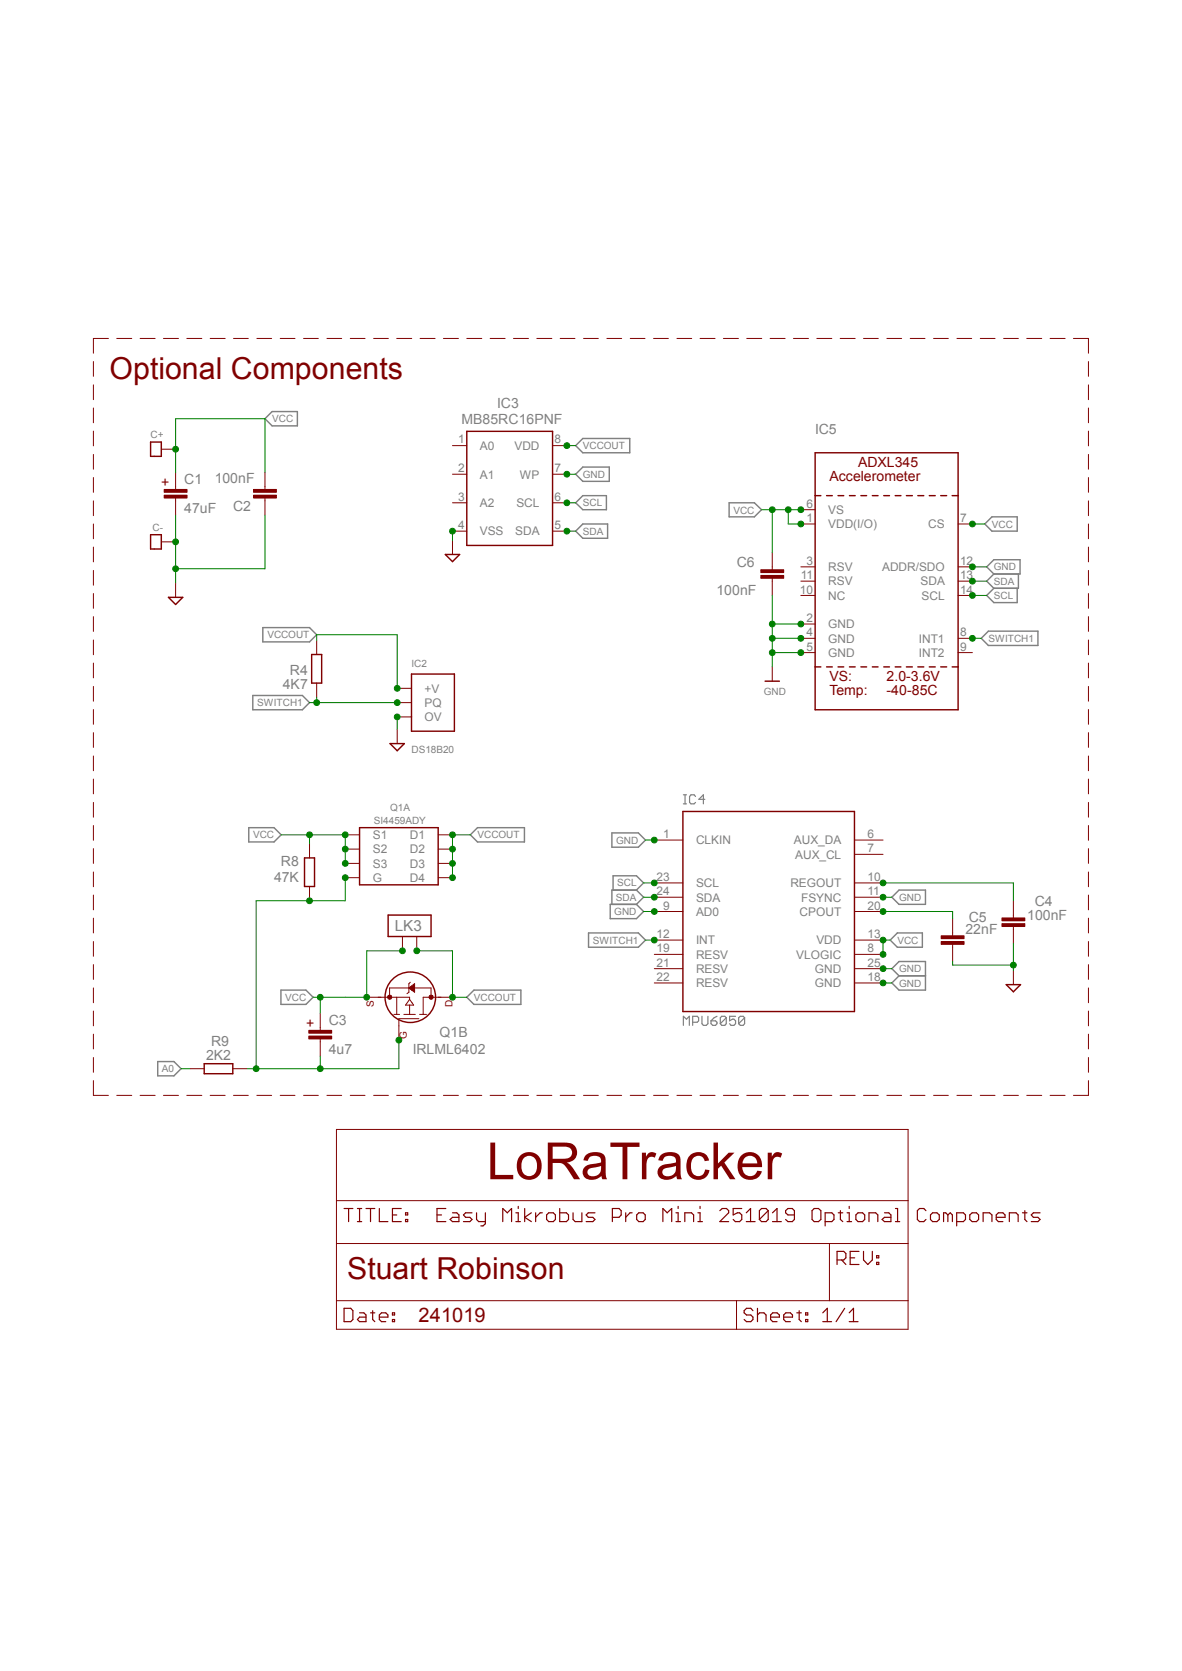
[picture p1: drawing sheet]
<svg xmlns="http://www.w3.org/2000/svg" width="210mm" height="297mm" viewBox="0 0 210 297" stroke-linecap="round" stroke-linejoin="round" font-family="sans-serif">
<g fill="none" stroke="#808080" stroke-width=".21">
<path d="M121.4 142.9h.6M121.4 141.3h.6M121.7 141.3v1.6M123.6 141.6l-.3-.3h-.5l-.3 .3v1l.3 .3h.5l.3-.3M125.2 142.1h-1l.8-.8v1.6M121.4 182.2v-1.6l.6 .5 .5-.5v1.6M123.1 181.7h.8l.2-.3v-.5l-.2-.3h-.8v1.6M124.7 180.6v1.3l.3 .3h.5l.3-.3v-1.3M126.3 181.4h.8l.3 .3v.2l-.3 .3h-.5l-.3-.3zM127.4 180.6l-.5 .3-.6 .5M129 180.9l-.2-.3h-.6l-.2 .3v1M129 180.9v1l-.2 .3h-.6l-.2-.3"/>
<path d="M129 180.9l-1 1M130.7 180.6h-1.1v.8l.5-.3h.3l.3 .3v.5l-.3 .3h-.5l-.3-.3M132.3 180.9l-.3-.3h-.5l-.3 .3v1M132.3 180.9v1l-.3 .3h-.5l-.3-.3M132.3 180.9l-1.1 1"/>
</g>
<g fill="none" stroke="#808080" stroke-width=".25">
<path d="M47.1 74.4l1.2-1.2h4.5v2.5h-4.5zM102.3 79.2l1.2-1.3h8.4v2.6h-8.4zM102.3 84.3l1.2-1.3h4.7v2.6h-4.7zM102.3 94.4l1.2-1.3h4.4v2.6h-4.4zM102.3 89.4l1.2-1.3h4.2v2.5h-4.2zM129.5 89.4h4.5l1.3 1.2-1.3 1.3h-4.5zM176.2 91.9h4.5v2.5h-4.5l-1.2-1.3zM46.7 111.5h8.3l1.3 1.3-1.3 1.3h-8.3zM174.3 113.5l1.3-1.3h8.8v2.5h-8.8zM175.3 100.8l1.3-1.3h4.6v2.5h-4.6zM176.6 104.6l-1.3 1.2 1.3 1.3h4.1v-2.5M176.6 102l-1.3 1.3 1.3 1.3"/>
<path d="M180.9 102v2.6h-4.3M44.9 123.6h8.8l1.3 1.3-1.3 1.3h-8.8zM44.2 147.1h4.5l1.3 1.3-1.3 1.2h-4.5zM83.6 148.4l1.2-1.3h8.4v2.5h-8.4zM108.7 148h4.7l1.3 1.3-1.3 1.3h-4.7zM108.9 158.2v-2.5h4.2l1.2 1.2-1.2 1.3M113.1 158.2h-4.4v2.5M113.1 158.2l1.2 1.3-1.2 1.2M158.5 159.5l1.2-1.3h4.7v2.5h-4.7zM49.9 176h4.5l1.2 1.2-1.2 1.3h-4.5zM84.2 176h8.3v2.5h-8.3l-1.3-1.3zM104.6 165.8h8.8l1.3 1.3-1.3 1.3h-8.8z"/>
<path d="M108.4 160.7h4.7l1.2 1.3-1.2 1.3h-4.7zM158.2 167.1l1.2-1.3h4.5v2.6h-4.5zM158.5 172.2l1.2-1.3h4.7v5.1h-4.7l-1.2-1.3 1.2-1.3zM159.7 173.4h4.7M28 188.7h2.9l1.3 1.2-1.3 1.3h-2.9z"/>
</g>
<g fill="none" stroke="#800000" stroke-width=".18">
<path d="M16.6 64.3v2.6M16.6 68.4v2.6M16.6 72.5v2.6M16.6 76.6v2.6M19.3 60.2h-2.7v2.6M20.7 60.2h2.7M24.9 60.2h2.7M29 60.2h2.7M33.2 60.2h2.7M37.3 60.2h2.7M41.5 60.2h2.6M45.6 60.2h2.7"/>
<path d="M49.8 60.2h2.6M53.9 60.2h2.7M58.1 60.2h2.6M62.2 60.2h2.7M66.4 60.2h2.6M70.5 60.2h2.7M74.6 60.2h2.7M78.8 60.2h2.6M80.4 79.2h2.5M82.9 60.2h2.7M87.1 60.2h2.6M91.2 60.2h2.7"/>
<path d="M95.4 60.2h2.6M98.2 79.2h2.5M99.5 60.2h2.7M103.7 60.2h2.6M107.8 60.2h2.6M112 60.2h2.6M116.1 60.2h2.6M120.3 60.2h2.6M124.4 60.2h2.6M128.5 60.2h2.7M132.7 60.2h2.6M136.8 60.2h2.7"/>
<path d="M141 60.2h2.6M145.1 60.2h2.7M149.3 60.2h2.6M153.4 60.2h2.6M157.6 60.2h2.6M161.7 60.2h2.6M165.9 60.2h2.6M170 60.2h2.6M174.2 60.2h2.6M178.3 60.2h2.6M182.4 60.2h2.7M186.6 60.2h2.6"/>
<path d="M190.7 60.2h2.7v2.6M193.4 64.3v2.6M193.4 68.4v2.6M193.4 72.5v2.6M193.4 76.6v2.6M16.6 80.8v2.6M16.6 84.9v2.6M16.6 89v2.7M16.6 93.1v2.7M16.6 97.2v2.7M47.1 86.5v.5M47.1 88.5v.5"/>
<path d="M80.4 84.3h2.5M80.4 89.4h2.5M80.4 94.4h2.5M98.2 84.3h2.5M98.2 89.4h2.5M98.2 94.4h2.5M193.4 80.8v2.6M193.4 84.9v2.6M193.4 89v2.7M193.4 93.1v2.7M193.4 97.2v2.7M16.6 101.4v2.6"/>
<path d="M16.6 105.5v2.6M16.6 109.6v2.6M16.6 113.7v2.7M16.6 117.9v2.6M193.4 101.4v2.6M193.4 105.5v2.6M193.4 109.6v2.6M193.4 113.7v2.7M193.4 117.9v2.6M16.6 122v2.6M16.6 126.1v2.6M16.6 130.2v2.6"/>
<path d="M16.6 134.4v2.6M16.6 138.5v2.6M193.4 122v2.6M193.4 126.1v2.6M193.4 130.2v2.6M193.4 134.4v2.6M193.4 138.5v2.6M16.6 142.6v2.6M16.6 146.7v2.7M16.6 150.8v2.7M16.6 155v2.6M16.6 159.1v2.6"/>
<path d="M193.4 142.6v2.6M193.4 146.7v2.7M193.4 150.8v2.7M193.4 155v2.6M193.4 159.1v2.6M16.6 163.2v2.6M16.6 167.3v2.7M16.6 171.4v2.7M16.6 175.6v2.6M16.6 179.7v2.6M193.4 163.2v2.6M193.4 167.3v2.7"/>
<path d="M193.4 171.4v2.7M193.4 175.6v2.6M193.4 179.7v2.6M16.6 192.1v2.6h2.7M16.6 183.8v2.6M16.6 188v2.6M20.7 194.7h2.7M24.9 194.7h2.7M29 194.7h2.7M33.2 194.7h2.7M37.3 194.7h2.7M41.5 194.7h2.6"/>
<path d="M45.6 194.7h2.7M49.8 194.7h2.6M53.9 194.7h2.7M58.1 194.7h2.6M62.2 194.7h2.7M66.4 194.7h2.6M70.5 194.7h2.7M74.6 194.7h2.7M78.8 194.7h2.6M82.9 194.7h2.7M87.1 194.7h2.6M91.2 194.7h2.7"/>
<path d="M95.4 194.7h2.6M99.5 194.7h2.7M103.7 194.7h2.6M107.8 194.7h2.6M112 194.7h2.6M116.1 194.7h2.6M120.3 194.7h2.6M124.4 194.7h2.6M128.5 194.7h2.7M132.7 194.7h2.6M136.8 194.7h2.7M141 194.7h2.6"/>
<path d="M145.1 194.7h2.7M149.3 194.7h2.6M153.4 194.7h2.6M157.6 194.7h2.6M161.7 194.7h2.6M165.9 194.7h2.6M170 194.7h2.6M174.2 194.7h2.6M178.3 194.7h2.6M182.4 194.7h2.7M186.6 194.7h2.6M193.4 183.8v2.6"/>
<path d="M193.4 188v2.6M193.4 192.1v2.6h-2.7"/>
</g>
<path d="M82.9 76.7h15.3v20.2h-15.3z" fill="none" stroke="#800000" stroke-width=".25"/>
<path d="M45 88h4.1v.5h-4.1z" fill-rule="evenodd" fill="#800000"/>
<path d="M45 88h4.1v.5h-4.1z" fill="none" stroke="#800000" stroke-width=".18"/>
<path d="M45 87h4.1v.5h-4.1z" fill-rule="evenodd" fill="#800000"/>
<g fill="none" stroke="#800000" stroke-width=".18">
<path d="M31.2 86.5v.5M31.2 88.5v.5M45 87h4.1v.5h-4.1zM47.1 83.9v2.6M47.1 89v2.6M80.4 96v2.6M31.2 103.6v2.6M56.3 113.8v2.5M56.3 121.4v2.6M70.6 124.9h2.5M70.6 127.4h2.5M70.6 122.3h2.5"/>
<path d="M70.6 129.6v2.6"/>
</g>
<path d="M79.1 98.6h2.6l-1.3 1.2zM29.9 106.2h2.6l-1.3 1.2zM55.4 116.3h1.7v5.1h-1.7zM73.1 119.8h7.6v10.2h-7.6zM69.3 132.2h2.5l-1.2 1.2z" fill="none" stroke="#800000" stroke-width=".25"/>
<path d="M29.2 88h4v.5h-4z" fill-rule="evenodd" fill="#800000"/>
<path d="M29.2 88h4v.5h-4z" fill="none" stroke="#800000" stroke-width=".18"/>
<path d="M29.2 87h4v.5h-4z" fill-rule="evenodd" fill="#800000"/>
<g fill="none" stroke="#800000" stroke-width=".18">
<path d="M28.7 79.8h2.5M28.7 96.3h2.5M29.2 87h4v.5h-4zM31.2 83.9v2.6M31.2 89v2.6M67.2 177.2h5.6v.4M70.5 177.2v3.1M72.5 175.6h-3.3v1.6M72.6 175.6l1.1-.8v1.6zM72.8 177.6l.7 1h-1.4zM72.8 178.6v1.7M72.9 174.6l-.3 .2v1.6l-.3 .2"/>
<path d="M73.8 175.6h2.8v1.6M78.4 177.2h-3.2v3.1M70 180.3h1M71.8 180.3h2M74.4 181.1h-3.5v1.2M74.5 180.3h1.3"/>
</g>
<g fill="none" stroke="#800000" stroke-width=".25">
<path d="M26.8 78.6h1.9v2.5h-1.9zM26.8 95h1.9v2.6h-1.9z"/>
<circle cx="72.9" cy="177.2" r="4.5"/>
</g>
<path d="M72.6 175.6h.3M73.5 175.6l-.2 .1" fill="none" stroke="#800000" stroke-width=".21"/>
<path d="M73.2 175.3l-.2 .2M73.3 175.3v.7l-.4-.4 .4 .1M73.5 175.1v1" fill="none" stroke="#800000" stroke-width=".34"/>
<path d="M76.3 177h.6v.5l-.3 .1-.3-.1-.1-.3z" fill-rule="evenodd" fill="#800000"/>
<path d="M76.3 177h.6v.5l-.3 .1-.3-.1-.1-.3z" fill="none" stroke="#800000" stroke-width=".18"/>
<path d="M69 177h.5v.5l-.3 .1-.2-.1-.2-.3z" fill-rule="evenodd" fill="#800000"/>
<g fill="none" stroke="#800000" stroke-width=".18">
<path d="M55 149.9v2.6M55 157.6v2.5M61.3 148.4h2.6M61.3 150.9h2.6M61.3 153.5h2.6M61.3 156h2.6M77.9 148.4h2.5M77.9 150.9h2.5M77.9 153.5h2.5M77.9 156h2.5M65.2 177.2h2.5M69 177h.5v.5l-.3 .1-.2-.1-.2-.3z"/>
<path d="M71.5 166.5v2.5M74 166.5v2.5M77.9 177.2h2.5M56.9 182.6v.5M56.9 184.7v.5M70.9 182.3v2.6"/>
</g>
<path d="M54.1 152.5h1.8v5.1h-1.8zM63.9 147.1h14v10.2h-14zM69 162.6h7.6v3.9h-7.6z" fill="none" stroke="#800000" stroke-width=".25"/>
<path d="M54.9 184.1h4v.6h-4z" fill-rule="evenodd" fill="#800000"/>
<path d="M54.9 184.1h4v.6h-4z" fill="none" stroke="#800000" stroke-width=".18"/>
<path d="M54.9 183.1h4v.5h-4z" fill-rule="evenodd" fill="#800000"/>
<g fill="none" stroke="#800000" stroke-width=".18">
<path d="M116.2 149.3h5.1M116.2 156.9h5.1M116.2 159.5h5.1M151.8 149.3h5.1M151.8 151.8h5.1M151.8 156.9h5.1M151.8 159.5h5.1M116.2 169.6h5.1M116.2 162h5.1M116.2 167.1h5.1M116.2 174.7h5.1M116.2 172.2h5.1"/>
<path d="M151.8 169.6h5.1M151.8 162h5.1M151.8 167.1h5.1M151.8 174.7h5.1M151.8 172.2h5.1M180 162.6v.6M180 164.7v.5M33.7 189.9h2.6M41.4 189.9h2.5M54.9 183.1h4v.5h-4zM56.9 180.1v2.5M56.9 185.2v2.5"/>
<path d="M59.8 200.7h101.5v35.6h-101.5zM59.8 213.4h101.5M59.8 221h101.5M59.8 231.2h101.5M130.9 231.2v5.1M147.4 221v10.2"/>
</g>
<path d="M121.3 144.2h30.5v35.6h-30.5zM36.3 189.1h5.1v1.7h-5.1z" fill="none" stroke="#800000" stroke-width=".25"/>
<g fill="none" stroke="#800000" stroke-width=".21">
<path d="M61.1 214.8h1.6M61.9 214.8v2.3M63.5 214.8h.8M63.5 217.1h.8M63.9 214.8v2.3M65 214.8h1.6M65.8 214.8v2.3M67.4 214.8v2.3h1.5M69.7 215.9h.8M71.3 214.8h-1.6v2.3h1.6M72.1 216.7h.3v.4h-.3zM72.1 215.6h.3v.3h-.3z"/>
<path d="M77.6 215.9h.8M79.2 214.8h-1.6v2.3h1.6M80.4 215.6h.8l.3 .3v1.2h-1.1l-.4-.4 .4-.3h1.1M83.9 215.6h-1.2l-.4 .3 .4 .5h.8l.4 .3-.4 .4h-1.2M84.7 215.6v1.1l.3 .4h1.2M86.2 215.6v1.9l-.4 .4h-.4M89.3 217.1v-2.3l.8 .8 .8-.8v2.3M91.7 217.1h.8M91.7 215.6h.4v1.5M92.1 214.4v.4M93.2 214.8v2.3M94.4 215.6l-1.2 .8 1.2 .7"/>
<path d="M95.2 215.6v1.5M96.4 215.6h-.4l-.8 .8M97.1 215.9l.4-.3h.8l.4 .3v.8l-.4 .4h-.8l-.4-.4zM99.4 214.8v2.3h1.2l.4-.4v-.8l-.4-.3h-1.2M101.8 215.6v1.1l.4 .4h1.2v-1.5M105.7 215.6h-1.2l-.4 .3 .4 .5h.8l.4 .3-.4 .4h-1.2M108.8 216.4h1.2l.4-.5v-.7l-.4-.4h-1.2v2.3M111.2 215.6v1.5M112.3 215.6h-.4l-.7 .8M113.1 215.9l.4-.3h.8l.3 .3v.8l-.3 .4h-.8l-.4-.4zM117.8 217.1v-2.3l.7 .8 .8-.8v2.3M120.1 217.1h.8"/>
<path d="M120.1 215.6h.4v1.5M120.5 214.4v.4M121.7 217.1v-1.5h1.2l.3 .3v1.2M124 217.1h.8M124 215.6h.4v1.5M124.4 214.4v.4M127.9 215.2l.4-.4h.8l.4 .4v.4l-1.6 1.5h1.6M131.8 214.8h-1.5v1.1l.7-.3h.4l.4 .3v.8l-.4 .4h-.8l-.3-.4M132.6 217.1h1.6M132.6 215.6l.7-.8v2.3M136.5 215.2l-.4-.4h-.8l-.4 .4v1.5M136.5 215.2v1.5l-.4 .4h-.8l-.4-.4"/>
<path d="M136.5 215.2l-1.6 1.5M137.2 217.1h1.6M137.2 215.6l.8-.8v2.3M141.1 215.9h-1.1l-.4-.3v-.4l.4-.4h.8l.3 .4v1.5l-.3 .4h-.8l-.4-.4M144.7 214.8h.7l.4 .4v1.5l-.4 .4h-.7l-.4-.4v-1.5zM146.6 217.1h1.2l.4-.4v-.8l-.4-.3h-1.2v2.3M148.9 215.6h.8M149.3 215.2v1.5l.4 .4M150.5 217.1h.8M150.5 215.6h.4v1.5M150.9 214.4v.4M152.1 215.9l.3-.3h.8l.4 .3v.8l-.4 .4h-.8l-.3-.4z"/>
<path d="M154.4 217.1v-1.5h1.2l.4 .3v1.2M157.1 215.6h.8l.4 .3v1.2h-1.2l-.4-.4 .4-.3h1.2M159.1 214.8h.4v2.3M159.1 217.1h.8M164.5 215.2l-.4-.4h-.7l-.4 .4v1.5l.4 .4h.7l.4-.4M165.3 215.9l.4-.3h.8l.4 .3v.8l-.4 .4h-.8l-.4-.4zM168.4 215.9l-.4-.3h-.4v1.5M168.4 215.9v1.2M168.4 215.9l.4-.3 .4 .3v1.2M170 217.1h1.2l.3-.4v-.8l-.3-.3h-1.2v2.3M172.3 215.9l.4-.3h.8l.4 .3v.8l-.4 .4h-.8l-.4-.4zM174.7 217.1v-1.5h1.1l.4 .3v1.2"/>
<path d="M177 216.4h1.6v-.5l-.4-.3h-.8l-.4 .3v.8l.4 .4h.8M179.3 217.1v-1.5h1.2l.4 .3v1.2M181.7 215.6h.8M182.1 215.2v1.5l.4 .4M184.8 215.6h-1.2l-.4 .3 .4 .5h.8l.4 .3-.4 .4h-1.2M61.1 232.5h1.2l.4 .5v1.5l-.4 .4h-1.2zM63.9 233.3h.7l.4 .4v1.2h-1.1l-.4-.4 .4-.4h1.1M65.8 233.3h.8M66.2 233v1.5l.4 .4M67.4 234.1h1.5v-.4l-.4-.4h-.7l-.4 .4v.8l.4 .4h.7M69.7 234.5h.4v.4h-.4zM69.7 233.3h.4v.4h-.4z"/>
<path d="M133.8 233l-.4-.5h-.8l-.4 .5v.3l.4 .4h.8l.4 .4v.4l-.4 .4h-.8l-.4-.4M134.6 233.7l.4-.4h.7l.4 .4v1.2M134.6 232.5v2.4M136.9 234.1h1.6v-.4l-.5-.4h-.7l-.4 .4v.8l.4 .4h.7M139.2 234.1h1.6v-.4l-.4-.4h-.8l-.4 .4v.8l.4 .4h.8M141.6 233.3h.8M142 233v1.5l.4 .4M143.1 234.5h.4v.4h-.4zM143.1 233.3h.4v.4h-.4zM146.2 234.9h1.5M146.2 233.3l.8-.8v2.4M148.7 223.9h1.2l.4-.3v-.8l-.4-.4h-1.2v2.3"/>
<path d="M149.5 223.9l.8 .8M150.1 232.5l-1.6 2.4M150.9 234.9h1.5M150.9 233.3l.7-.8v2.4M151 223.6h.8M152.6 222.4h-1.6v2.3h1.6M153.4 222.4v1.5l.8 .8 .8-.8v-1.5M155.7 224.4h.4v.3h-.4zM155.7 223.2h.4v.4h-.4z"/>
</g>
<path d="M178 164.2h4.1v.5h-4.1z" fill-rule="evenodd" fill="#800000"/>
<path d="M178 164.2h4.1v.5h-4.1z" fill="none" stroke="#800000" stroke-width=".18"/>
<path d="M178 163.2h4.1v.5h-4.1z" fill-rule="evenodd" fill="#800000"/>
<path d="M169.2 165.8v.5M169.2 167.9v.5M178 163.2h4.1v.5h-4.1zM180 160.1v2.5M180 165.2v2.5M180 172.5v2.5" fill="none" stroke="#800000" stroke-width=".18"/>
<path d="M178.8 175h2.5l-1.3 1.3z" fill="none" stroke="#800000" stroke-width=".25"/>
<path d="M167.2 167.3h4.1v.6h-4.1z" fill-rule="evenodd" fill="#800000"/>
<path d="M167.2 167.3h4.1v.6h-4.1z" fill="none" stroke="#800000" stroke-width=".18"/>
<path d="M167.2 166.3h4.1v.5h-4.1z" fill-rule="evenodd" fill="#800000"/>
<g fill="none" stroke="#800000" stroke-width=".18">
<path d="M142.3 93.1h2.5M142.3 90.6h2.5M170.2 93.1h2.6M137.2 100.8v.5M137.2 102.8v.5M137.2 118.5v2.6M142.3 110.9h2.5M142.3 100.8h2.5M142.3 113.5h2.5M142.3 116h2.5M142.3 105.8h2.5M142.3 103.3h2.5"/>
<path d="M170.2 100.8h2.6M170.2 113.5h2.6M170.2 116h2.6M170.2 105.8h2.6M170.2 103.3h2.6M167.2 166.3h4.1v.5h-4.1zM169.2 163.3v2.5M169.2 168.4v2.5"/>
</g>
<g fill="none" stroke="#800000" stroke-width=".25">
<path d="M144.8 88.1h1M144.8 80.5h25.4v45.7h-25.4zM146.9 88.1h1M148.9 88.1h1M150.9 88.1h1M153 88.1h1M155 88.1h1M157 88.1h1M159 88.1h1.1M161 88.1h1.1M163.1 88.1h1M165.1 88.1h1.1"/>
<path d="M167.1 88.1h1.1M169.2 88.1h1M144.8 118.5h1M146.9 118.5h1M148.9 118.5h1M150.9 118.5h1M153 118.5h1M155 118.5h1M157 118.5h1M159 118.5h1.1M161 118.5h1.1M163.1 118.5h1"/>
<path d="M165.1 118.5h1.1M167.1 118.5h1.1M169.2 118.5h1M135.9 121.1h2.6"/>
</g>
<path d="M135.2 102.3h4v.5h-4z" fill-rule="evenodd" fill="#800000"/>
<path d="M135.2 102.3h4v.5h-4z" fill="none" stroke="#800000" stroke-width=".18"/>
<path d="M135.2 101.3h4v.5h-4z" fill-rule="evenodd" fill="#800000"/>
<path d="M137.2 98.2v2.6M135.2 101.3h4v.5h-4zM137.2 103.3v2.5" fill="none" stroke="#800000" stroke-width=".18"/>
<path d="M100.7 84.3h1.6" fill="none" stroke="#008000" stroke-width=".18"/>
<circle cx="100.7" cy="84.3" r=".51" fill="#008000"/>
<g fill="none" stroke="#008000" stroke-width=".18">
<path d="M80.4 94.4v1.6"/>
<circle cx="100.7" cy="84.3" r=".51"/>
</g>
<circle cx="80.4" cy="94.4" r=".51" fill="#008000"/>
<g fill="none" stroke="#008000" stroke-width=".18">
<path d="M47.1 91.6v9.5h-15.9"/>
<circle cx="80.4" cy="94.4" r=".51"/>
</g>
<circle cx="31.2" cy="101.1" r=".51" fill="#008000"/>
<g fill="none" stroke="#008000" stroke-width=".18">
<path d="M31.2 96.3v7.3"/>
<circle cx="31.2" cy="101.1" r=".51"/>
</g>
<circle cx="31.2" cy="96.3" r=".51" fill="#008000"/>
<g fill="none" stroke="#008000" stroke-width=".18">
<path d="M31.2 91.6v4.7M70.6 127.4v2.2"/>
<circle cx="31.2" cy="96.3" r=".51"/>
</g>
<circle cx="70.6" cy="127.4" r=".51" fill="#008000"/>
<g fill="none" stroke="#008000" stroke-width=".18">
<path d="M156.9 174.7h1.6"/>
<circle cx="70.6" cy="127.4" r=".51"/>
</g>
<circle cx="156.9" cy="174.7" r=".51" fill="#008000"/>
<g fill="none" stroke="#008000" stroke-width=".18">
<path d="M156.9 172.2h1.6"/>
<circle cx="156.9" cy="174.7" r=".51"/>
</g>
<circle cx="156.9" cy="172.2" r=".51" fill="#008000"/>
<g fill="none" stroke="#008000" stroke-width=".18">
<path d="M114.7 149.3h1.5"/>
<circle cx="156.9" cy="172.2" r=".51"/>
</g>
<circle cx="116.2" cy="149.3" r=".51" fill="#008000"/>
<g fill="none" stroke="#008000" stroke-width=".18">
<path d="M169.2 171.5h10.8M180 167.7v4.8"/>
<circle cx="116.2" cy="149.3" r=".51"/>
</g>
<circle cx="180" cy="171.5" r=".51" fill="#008000"/>
<g fill="none" stroke="#008000" stroke-width=".18">
<path d="M156.9 159.5h1.6M169.2 170.9v.6"/>
<circle cx="180" cy="171.5" r=".51"/>
</g>
<circle cx="156.9" cy="159.5" r=".51" fill="#008000"/>
<g fill="none" stroke="#008000" stroke-width=".18">
<path d="M137.2 116h5.1M137.2 113.5h5.1M142.3 110.9h-5.1v7.6"/>
<circle cx="156.9" cy="159.5" r=".51"/>
</g>
<circle cx="137.2" cy="116" r=".51" fill="#008000"/>
<circle cx="137.2" cy="116" r=".51" fill="none" stroke="#008000" stroke-width=".18"/>
<circle cx="137.2" cy="113.5" r=".51" fill="#008000"/>
<circle cx="137.2" cy="113.5" r=".51" fill="none" stroke="#008000" stroke-width=".18"/>
<circle cx="142.3" cy="110.9" r=".51" fill="#008000"/>
<circle cx="142.3" cy="110.9" r=".51" fill="none" stroke="#008000" stroke-width=".18"/>
<circle cx="142.3" cy="113.5" r=".51" fill="#008000"/>
<circle cx="142.3" cy="113.5" r=".51" fill="none" stroke="#008000" stroke-width=".18"/>
<circle cx="142.3" cy="116" r=".51" fill="#008000"/>
<g fill="none" stroke="#008000" stroke-width=".18">
<path d="M137.2 105.8v5.1"/>
<circle cx="142.3" cy="116" r=".51"/>
</g>
<circle cx="137.2" cy="110.9" r=".51" fill="#008000"/>
<g fill="none" stroke="#008000" stroke-width=".18">
<path d="M172.8 100.8h2.5"/>
<circle cx="137.2" cy="110.9" r=".51"/>
</g>
<circle cx="172.8" cy="100.8" r=".51" fill="#008000"/>
<g fill="none" stroke="#008000" stroke-width=".18">
<path d="M114.3 162h1.9"/>
<circle cx="172.8" cy="100.8" r=".51"/>
</g>
<circle cx="116.2" cy="162" r=".51" fill="#008000"/>
<g fill="none" stroke="#008000" stroke-width=".18">
<path d="M31.2 83.9v-9.5h15.9v9.5"/>
<circle cx="116.2" cy="162" r=".51"/>
</g>
<circle cx="31.2" cy="79.8" r=".51" fill="#008000"/>
<g fill="none" stroke="#008000" stroke-width=".18">
<path d="M55.6 177.2h9.6M56.9 177.2v2.9"/>
<circle cx="31.2" cy="79.8" r=".51"/>
</g>
<circle cx="56.9" cy="177.2" r=".51" fill="#008000"/>
<circle cx="56.9" cy="177.2" r=".51" fill="none" stroke="#008000" stroke-width=".18"/>
<circle cx="65.1" cy="177.2" r=".51" fill="#008000"/>
<g fill="none" stroke="#008000" stroke-width=".18">
<path d="M71.5 169h-6.3v8.2"/>
<circle cx="65.1" cy="177.2" r=".51"/>
</g>
<circle cx="71.5" cy="169" r=".51" fill="#008000"/>
<g fill="none" stroke="#008000" stroke-width=".18">
<path d="M50 148.4h11.3v5.1"/>
<circle cx="71.5" cy="169" r=".51"/>
</g>
<circle cx="61.3" cy="153.5" r=".51" fill="#008000"/>
<circle cx="61.3" cy="153.5" r=".51" fill="none" stroke="#008000" stroke-width=".18"/>
<circle cx="61.3" cy="150.9" r=".51" fill="#008000"/>
<circle cx="61.3" cy="150.9" r=".51" fill="none" stroke="#008000" stroke-width=".18"/>
<circle cx="61.3" cy="148.4" r=".51" fill="#008000"/>
<g fill="none" stroke="#008000" stroke-width=".18">
<path d="M55 148.4v1.5"/>
<circle cx="61.3" cy="148.4" r=".51"/>
</g>
<circle cx="55" cy="148.4" r=".51" fill="#008000"/>
<g fill="none" stroke="#008000" stroke-width=".18">
<path d="M156.9 167.1h1.3"/>
<circle cx="55" cy="148.4" r=".51"/>
</g>
<circle cx="156.9" cy="167.1" r=".51" fill="#008000"/>
<g fill="none" stroke="#008000" stroke-width=".18">
<path d="M156.9 167.1v2.5"/>
<circle cx="156.9" cy="167.1" r=".51"/>
</g>
<circle cx="156.9" cy="169.6" r=".51" fill="#008000"/>
<g fill="none" stroke="#008000" stroke-width=".18">
<path d="M135.3 90.6h7M140 90.6v2.5h2.3"/>
<circle cx="156.9" cy="169.6" r=".51"/>
</g>
<circle cx="140" cy="90.6" r=".51" fill="#008000"/>
<circle cx="140" cy="90.6" r=".51" fill="none" stroke="#008000" stroke-width=".18"/>
<circle cx="142.3" cy="90.6" r=".51" fill="#008000"/>
<circle cx="142.3" cy="90.6" r=".51" fill="none" stroke="#008000" stroke-width=".18"/>
<circle cx="142.3" cy="93.1" r=".51" fill="#008000"/>
<g fill="none" stroke="#008000" stroke-width=".18">
<path d="M137.2 90.6v7.6"/>
<circle cx="142.3" cy="93.1" r=".51"/>
</g>
<circle cx="137.2" cy="90.6" r=".51" fill="#008000"/>
<g fill="none" stroke="#008000" stroke-width=".18">
<path d="M172.8 93.1h2.2"/>
<circle cx="137.2" cy="90.6" r=".51"/>
</g>
<circle cx="172.8" cy="93.1" r=".51" fill="#008000"/>
<g fill="none" stroke="#008000" stroke-width=".18">
<path d="M100.7 94.4h1.6"/>
<circle cx="172.8" cy="93.1" r=".51"/>
</g>
<circle cx="100.7" cy="94.4" r=".51" fill="#008000"/>
<g fill="none" stroke="#008000" stroke-width=".18">
<path d="M114.3 159.5h1.9"/>
<circle cx="100.7" cy="94.4" r=".51"/>
</g>
<circle cx="116.2" cy="159.5" r=".51" fill="#008000"/>
<g fill="none" stroke="#008000" stroke-width=".18">
<path d="M172.8 103.3h2.5"/>
<circle cx="116.2" cy="159.5" r=".51"/>
</g>
<circle cx="172.8" cy="103.3" r=".51" fill="#008000"/>
<g fill="none" stroke="#008000" stroke-width=".18">
<path d="M100.7 89.4h1.6"/>
<circle cx="172.8" cy="103.3" r=".51"/>
</g>
<circle cx="100.7" cy="89.4" r=".51" fill="#008000"/>
<g fill="none" stroke="#008000" stroke-width=".18">
<path d="M114.3 156.9h1.9"/>
<circle cx="100.7" cy="89.4" r=".51"/>
</g>
<circle cx="116.2" cy="156.9" r=".51" fill="#008000"/>
<g fill="none" stroke="#008000" stroke-width=".18">
<path d="M172.8 105.8h2.5"/>
<circle cx="116.2" cy="156.9" r=".51"/>
</g>
<circle cx="172.8" cy="105.8" r=".51" fill="#008000"/>
<g fill="none" stroke="#008000" stroke-width=".18">
<path d="M55 124.9h15.6M56.3 124v.9M32.2 189.9h1.5"/>
<circle cx="172.8" cy="105.8" r=".51"/>
</g>
<circle cx="56.3" cy="124.9" r=".51" fill="#008000"/>
<circle cx="56.3" cy="124.9" r=".51" fill="none" stroke="#008000" stroke-width=".18"/>
<circle cx="70.6" cy="124.9" r=".51" fill="#008000"/>
<g fill="none" stroke="#008000" stroke-width=".18">
<path d="M114.7 167.1h1.5"/>
<circle cx="70.6" cy="124.9" r=".51"/>
</g>
<circle cx="116.2" cy="167.1" r=".51" fill="#008000"/>
<g fill="none" stroke="#008000" stroke-width=".18">
<path d="M172.8 113.5h1.5"/>
<circle cx="116.2" cy="167.1" r=".51"/>
</g>
<circle cx="172.8" cy="113.5" r=".51" fill="#008000"/>
<g fill="none" stroke="#008000" stroke-width=".18">
<path d="M83.6 148.4h-3.2v7.6"/>
<circle cx="172.8" cy="113.5" r=".51"/>
</g>
<circle cx="80.4" cy="148.4" r=".51" fill="#008000"/>
<circle cx="80.4" cy="148.4" r=".51" fill="none" stroke="#008000" stroke-width=".18"/>
<circle cx="80.4" cy="150.9" r=".51" fill="#008000"/>
<circle cx="80.4" cy="150.9" r=".51" fill="none" stroke="#008000" stroke-width=".18"/>
<circle cx="80.4" cy="153.5" r=".51" fill="#008000"/>
<circle cx="80.4" cy="153.5" r=".51" fill="none" stroke="#008000" stroke-width=".18"/>
<circle cx="80.4" cy="156" r=".51" fill="#008000"/>
<circle cx="80.4" cy="156" r=".51" fill="none" stroke="#008000" stroke-width=".18"/>
<circle cx="80.4" cy="177.2" r=".51" fill="#008000"/>
<g fill="none" stroke="#008000" stroke-width=".18">
<path d="M74 169h6.4v8.2h2.5"/>
<circle cx="80.4" cy="177.2" r=".51"/>
</g>
<circle cx="74" cy="169" r=".51" fill="#008000"/>
<g fill="none" stroke="#008000" stroke-width=".18">
<path d="M56.3 113.8v-1h14.3v9.5"/>
<circle cx="74" cy="169" r=".51"/>
</g>
<circle cx="70.6" cy="122.3" r=".51" fill="#008000"/>
<g fill="none" stroke="#008000" stroke-width=".18">
<path d="M100.7 79.2h1.6"/>
<circle cx="70.6" cy="122.3" r=".51"/>
</g>
<circle cx="100.7" cy="79.2" r=".51" fill="#008000"/>
<circle cx="100.7" cy="79.2" r=".51" fill="none" stroke="#008000" stroke-width=".18"/>
<circle cx="70.9" cy="184.9" r=".51" fill="#008000"/>
<g fill="none" stroke="#008000" stroke-width=".18">
<path d="M61.3 156v4.1h-15.8v29.8M56.9 187.7v2.2h-13M70.9 184.9v5"/>
<circle cx="70.9" cy="184.9" r=".51"/>
</g>
<circle cx="45.5" cy="189.9" r=".51" fill="#008000"/>
<circle cx="45.5" cy="189.9" r=".51" fill="none" stroke="#008000" stroke-width=".18"/>
<circle cx="61.3" cy="156" r=".51" fill="#008000"/>
<circle cx="61.3" cy="156" r=".51" fill="none" stroke="#008000" stroke-width=".18"/>
<circle cx="55" cy="160.1" r=".51" fill="#008000"/>
<g fill="none" stroke="#008000" stroke-width=".18">
<path d="M56.9 189.9h14"/>
<circle cx="55" cy="160.1" r=".51"/>
</g>
<circle cx="56.9" cy="189.9" r=".51" fill="#008000"/>
<g fill="none" stroke="#008000" stroke-width=".18">
<path d="M156.9 156.9h23.1v3.2"/>
<circle cx="56.9" cy="189.9" r=".51"/>
</g>
<circle cx="156.9" cy="156.9" r=".51" fill="#008000"/>
<g fill="none" stroke="#008000" stroke-width=".18">
<path d="M156.9 162h12.3v1.3"/>
<circle cx="156.9" cy="156.9" r=".51"/>
</g>
<circle cx="156.9" cy="162" r=".51" fill="#008000"/>
<circle cx="156.9" cy="162" r=".51" fill="none" stroke="#008000" stroke-width=".18"/>
<text font-size="9.1" fill="#800000" x="86.4" y="209.6">LoRaTracker</text>
<g font-size="5.4" fill="#800000">
<text x="19.5" y="67.4">Optional Components</text>
<text x="61.7" y="227.4">Stuart Robinson</text>
</g>
<text font-size="3.6" fill="#800000" x="74.4" y="235">241019</text>
<text font-size="2.7" fill="#808080" x="70.1" y="165.5">LK3</text>
<g font-size="2.5" fill="#808080">
<text x="82" y="75.4">MB85RC16PNF</text>
<text x="88.3" y="72.5">IC3</text>
<text x="144.8" y="77.2">IC5</text>
<text x="32.7" y="86.1">C1</text>
<text x="38.1" y="85.8">100nF</text>
<text x="32.7" y="91.2">47uF</text>
<text x="41.4" y="90.9">C2</text>
<text x="130.9" y="100.7">C6</text>
<text x="127.3" y="105.8">100nF</text>
<text x="51.5" y="119.9">R4</text>
<text x="50.3" y="122.4">4K7</text>
<text x="49.9" y="153.9">R8</text>
<text x="48.7" y="156.7">47K</text>
<text x="183.9" y="161">C4</text>
<text x="171.5" y="166.1">22nF</text>
<text x="172.1" y="163.9">C5</text>
<text x="182.5" y="163.5">100nF</text>
<text x="37.5" y="185.9">R9</text>
<text x="58.4" y="182.2">C3</text>
<text x="78.1" y="184.2">Q1B</text>
<text x="36.6" y="188.4">2K2</text>
<text x="58.4" y="187.3">4u7</text>
<text x="73.4" y="187.3">IRLML6402</text>
</g>
<g font-size="2.5" fill="#800000">
<text x="152.4" y="83">ADXL345</text>
<text x="28.7" y="86.5">+</text>
<text x="147.4" y="85.6">Accelerometer</text>
<text x="147.4" y="121.1">VS:</text>
<text x="147.4" y="123.6">Temp:</text>
<text x="157.5" y="121.1">2.0-3.6V</text>
<text x="157.5" y="123.6">-40-85C</text>
<text x="54.4" y="182.6">+</text>
</g>
<g font-size="2.1" fill="#808080">
<text x="81.4" y="78.8">1</text>
<text x="81.4" y="83.9">2</text>
<text x="85.3" y="80">A0</text>
<text x="91.4" y="80">VDD</text>
<text x="98.5" y="83.9">7</text>
<text x="98.5" y="78.8">8</text>
<text x="81.4" y="89">3</text>
<text x="85.3" y="85">A1</text>
<text x="92.3" y="85">WP</text>
<text x="98.5" y="89">6</text>
<text x="81.4" y="94.1">4</text>
<text x="85.3" y="90.1">A2</text>
<text x="85.3" y="95.2">VSS</text>
<text x="91.5" y="95.2">SDA</text>
<text x="91.7" y="90.1">SCL</text>
<text x="98.5" y="94.1">5</text>
<text x="143.3" y="92.8">1</text>
<text x="143.3" y="90.3">6</text>
<text x="147.2" y="93.9">VDD(I/O)</text>
<text x="147.2" y="91.4">VS</text>
<text x="164.9" y="93.9">CS</text>
<text x="170.6" y="92.8">7</text>
<text x="143.3" y="100.4">3</text>
<text x="147.2" y="101.5">RSV</text>
<text x="156.7" y="101.5">ADDR/SDO</text>
<text x="170.6" y="100.4">12</text>
<text x="142.1" y="105.5">10</text>
<text x="142.3" y="103">11</text>
<text x="147.2" y="106.6">NC</text>
<text x="147.2" y="104.1">RSV</text>
<text x="163.5" y="104.1">SDA</text>
<text x="163.7" y="106.6">SCL</text>
<text x="170.6" y="103">13</text>
<text x="170.6" y="105.5">14</text>
<text x="143.3" y="110.6">2</text>
<text x="143.3" y="113.1">4</text>
<text x="147.2" y="111.7">GND</text>
<text x="170.6" y="113.1">8</text>
<text x="143.3" y="115.7">5</text>
<text x="147.2" y="114.2">GND</text>
<text x="147.2" y="116.8">GND</text>
<text x="163.2" y="114.2">INT1</text>
<text x="163.2" y="116.8">INT2</text>
<text x="170.6" y="115.7">9</text>
<text x="75.4" y="125.6">PQ</text>
<text x="75.4" y="123.1">+V</text>
<text x="75.4" y="128.2">OV</text>
<text x="66.3" y="149.1">S1</text>
<text x="72.8" y="149.1">D1</text>
<text x="117.8" y="149">1</text>
<text x="154.1" y="149">6</text>
<text x="66.3" y="151.7">S2</text>
<text x="66.3" y="154.2">S3</text>
<text x="72.8" y="154.2">D3</text>
<text x="72.8" y="151.7">D2</text>
<text x="123.7" y="150.1">CLKIN</text>
<text x="141.1" y="150.1">AUX_DA</text>
<text x="141.3" y="152.6">AUX_CL</text>
<text x="154.1" y="151.5">7</text>
<text x="66.3" y="156.8">G</text>
<text x="72.8" y="156.8">D4</text>
<text x="116.6" y="156.6">23</text>
<text x="116.6" y="159.1">24</text>
<text x="117.8" y="161.7">9</text>
<text x="123.7" y="157.7">SCL</text>
<text x="123.7" y="160.2">SDA</text>
<text x="140.4" y="157.7">REGOUT</text>
<text x="142.3" y="160.2">FSYNC</text>
<text x="154.1" y="156.6">10</text>
<text x="154.1" y="159.1">11</text>
<text x="154.1" y="161.7">20</text>
<text x="116.6" y="166.8">12</text>
<text x="123.7" y="162.8">AD0</text>
<text x="123.7" y="167.9">INT</text>
<text x="142.1" y="162.8">CPOUT</text>
<text x="145" y="167.9">VDD</text>
<text x="154.1" y="166.8">13</text>
<text x="116.6" y="169.3">19</text>
<text x="116.6" y="171.8">21</text>
<text x="123.7" y="170.4">RESV</text>
<text x="123.7" y="172.9">RESV</text>
<text x="141.5" y="170.4">VLOGIC</text>
<text x="144.8" y="172.9">GND</text>
<text x="154.1" y="169.3">8</text>
<text x="154.1" y="171.8">25</text>
<text x="116.6" y="174.4">22</text>
<text x="123.7" y="175.5">RESV</text>
<text x="144.8" y="175.5">GND</text>
<text x="154.1" y="174.4">18</text>
</g>
<g font-size="1.8" fill="#808080">
<text x="26.8" y="77.9">C+</text>
<text x="48.3" y="75.1">VCC</text>
<text x="103.5" y="79.8">VCCOUT</text>
<text x="103.5" y="84.9">GND</text>
<text x="103.5" y="90">SCL</text>
<text x="27.1" y="94.4">C-</text>
<text x="103.5" y="95">SDA</text>
<text x="130.3" y="91.3">VCC</text>
<text x="176.2" y="93.8">VCC</text>
<text x="176.6" y="101.4">GND</text>
<text x="176.6" y="103.9">SDA</text>
<text x="176.6" y="106.5">SCL</text>
<text x="47.5" y="113.5">VCCOUT</text>
<text x="73.1" y="118.5">IC2</text>
<text x="175.6" y="114.1">SWITCH1</text>
<text x="45.7" y="125.5">SWITCH1</text>
<text x="135.7" y="123.6">GND</text>
<text x="73.1" y="133.8">DS18B20</text>
<text x="45" y="149">VCC</text>
<text x="66.4" y="146.5">SI4459ADY</text>
<text x="69.3" y="144.2">Q1A</text>
<text x="84.8" y="149">VCCOUT</text>
<text x="109.5" y="149.9">GND</text>
<text x="109.4" y="160.1">SDA</text>
<text x="109.6" y="157.6">SCL</text>
<text x="159.7" y="160.1">GND</text>
<text x="105.3" y="167.7">SWITCH1</text>
<text x="109.1" y="162.6">GND</text>
<text x="159.4" y="167.7">VCC</text>
<text x="159.7" y="172.8">GND</text>
<text x="50.7" y="177.9">VCC</text>
<text x="84.2" y="177.9">VCCOUT</text>
<text x="159.7" y="175.3">GND</text>
<text x="28.7" y="190.6">A0</text>
</g>
<g font-size="1.8" fill="#800000">
<text x="66.4" y="178.9" transform="rotate(-90 66.4 178.9)">S</text>
<text x="80.4" y="179" transform="rotate(-90 80.4 179)">D</text>
<text x="72.3" y="184.7" transform="rotate(-90 72.3 184.7)">G</text>
</g>
</svg>
